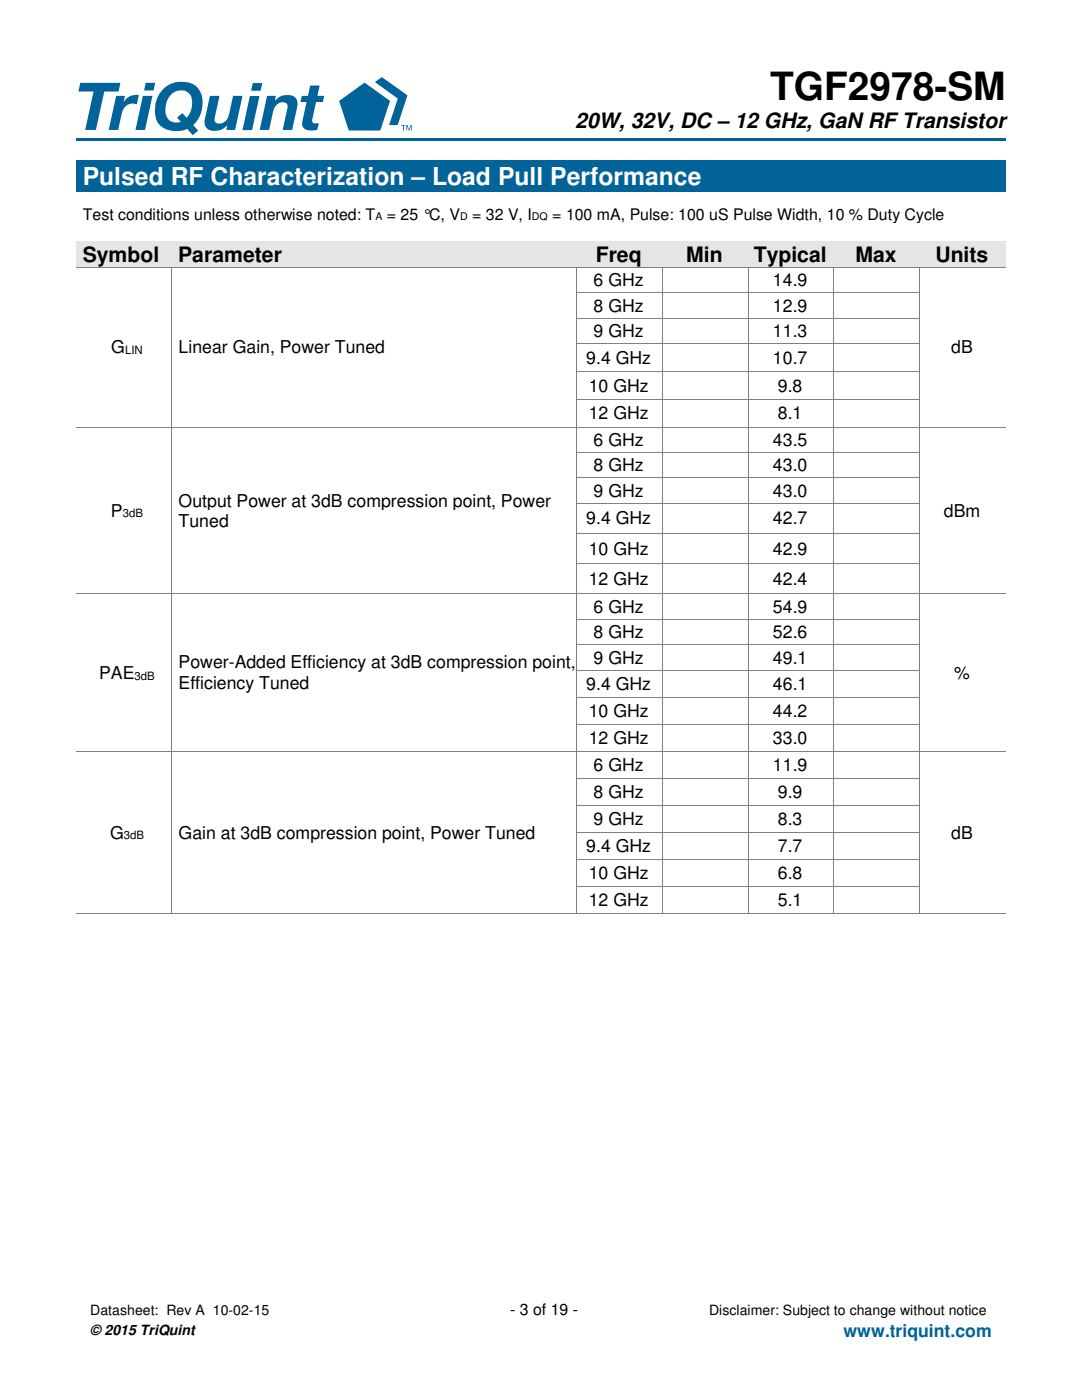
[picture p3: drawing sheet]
<svg xmlns="http://www.w3.org/2000/svg" width="216mm" height="279mm" viewBox="0 0 216 279" stroke-linecap="round" stroke-linejoin="round" font-family="sans-serif">
<g fill="#00639a">
<path d="M80.1 25h.8v.1h-.3v1h-.2v-1h-.3z" fill-rule="evenodd"/>
<path d="M81.1 25h.2l.3 .9 .3-.9h.2v1.1h-.1v-1l-.3 1h-.1l-.4-1v1h-.1z" fill-rule="evenodd"/>
<path d="M67.7 20.2l5-3.7 5.1 3.7-1.9 5.9h-6.3z" fill-rule="evenodd"/>
<path d="M74.8 16.4l1.4-1 5.1 3.6-1.9 6h-1.8l1.8-5.3z" fill-rule="evenodd"/>
<path d="M16 16.5h8l-.3 1.8h-2.9l-1.7 7.6h-2.1l1.7-7.6h-3.1z" fill-rule="evenodd"/>
<path d="M23.2 19.1h1.7l-.2 1.3 .4-.6a2.79 2.79 0 0 1 2.6-.8l-.4 1.8a2.22 2.22 0 0 0-3 1.9l-.7 3.2h-1.9z" fill-rule="evenodd"/>
<path d="M41.9 19.1h1.9l-1 4.5a.97 .97 0 0 0 .5 1 .97 .97 0 0 0 1 0 2.36 2.36 0 0 0 1.5-2.2l.7-3.3h1.9l-1.5 6.8h-1.8l.3-.9-.3 .2a2.94 2.94 0 0 1-4 .2 2.18 2.18 0 0 1-.2-1.6z" fill-rule="evenodd"/>
<path d="M53.3 19.1h1.8l-.3 1 .3-.2a2.93 2.93 0 0 1 4-.3 2.3 2.3 0 0 1 .2 1.7l-1 4.6h-1.9l1-4.5a1.06 1.06 0 0 0-.6-.9 1.06 1.06 0 0 0-1.2 .1 2.62 2.62 0 0 0-1.2 2.1l-.7 3.2h-1.9z" fill-rule="evenodd"/>
<path d="M29.1 16.5h1.9l-.4 1.6h-1.9z" fill-rule="evenodd"/>
<path d="M28.5 19.1h1.9l-1.5 6.8h-1.9z" fill-rule="evenodd"/>
<path d="M50.4 16.6h1.9l-.3 1.5h-1.9z" fill-rule="evenodd"/>
<path d="M49.9 19.2h1.9l-1.5 6.8h-1.9z" fill-rule="evenodd"/>
<path d="M32.5 17.9a5.1 5.1 0 0 1 7-.3 5.8 5.8 0 0 1-1 7.4l1 1.1-1 .9-1.1-1.3a5.3 5.3 0 0 1-5.7-.9 5.9 5.9 0 0 1 .8-6.9z" fill-rule="evenodd"/>
</g>
<path d="M34.3 18.7a2.34 2.34 0 0 1 2.4-.6 2.34 2.34 0 0 1 1.6 2 4.3 4.3 0 0 1-1.1 3.4l-.8-.9-1.1 .9 .8 .8a2.17 2.17 0 0 1-3.1-2.1 4.4 4.4 0 0 1 1.3-3.5z" fill-rule="evenodd" fill="#fff"/>
<g fill="#00639a">
<path d="M61.9 17.1h1.9l-.5 2h1.4l-.3 1.3h-1.3l-.8 3.5a.67 .67 0 0 0 .3 .7 .67 .67 0 0 0 .7 0h.3l-.3 1.3a2.94 2.94 0 0 1-2.8-.4l-.2-.9 .9-4.2h-1.3l.3-1.3h1.2z" fill-rule="evenodd"/>
<path d="M15.3 27.7h185.4v.5h-185.4z" fill-rule="evenodd"/>
<path d="M15.3 27.7h185.4v.5h-185.4z" fill-rule="evenodd"/>
</g>
<g fill="#00639a">
<path d="M15.2 32h185.5v6.4h-185.5z"/>
<path d="M15.2 32.3h185.5v5.7h-185.5z"/>
</g>
<g fill="#fff">
<path d="M15.2 38.4h185.5v2.5h-185.5z"/>
<path d="M15.2 40.9h185.5v7.3h-185.5z"/>
<path d="M15.2 40.9h185.5v3.6h-185.5z"/>
<path d="M15.2 44.5h185.5v3.7h-185.5z"/>
</g>
<g fill="#e5e5e5">
<path d="M15.2 48.2h19.1v5.1h-19.1z"/>
<path d="M15.2 48.3h19.1v4.9h-19.1z"/>
<path d="M34.3 48.2h80.8v5.1h-80.8z"/>
<path d="M34.3 48.3h80.8v4.9h-80.8z"/>
<path d="M115.1 48.2h17.1v5.1h-17.1z"/>
<path d="M115.1 48.3h17.1v4.9h-17.1z"/>
<path d="M132.2 48.2h17.1v5.1h-17.1z"/>
<path d="M132.2 48.3h17.1v4.9h-17.1z"/>
<path d="M149.3 48.2h17.1v5.1h-17.1z"/>
<path d="M149.3 48.3h17.1v4.9h-17.1z"/>
<path d="M166.4 48.2h17.1v5.1h-17.1z"/>
<path d="M166.4 48.3h17.1v4.9h-17.1z"/>
<path d="M183.5 48.2h17.2v5.1h-17.2z"/>
<path d="M183.5 48.3h17.2v4.9h-17.2z"/>
</g>
<g fill="#fff">
<path d="M15.2 53.4h19v31.8h-19z"/>
<path d="M15.2 67.3h19v4h-19z"/>
<path d="M34.4 53.4h80.6v31.8h-80.6z"/>
<path d="M34.4 67.3h80.6v4h-80.6z"/>
<path d="M115.1 53.4h17v5h-17z"/>
<path d="M115.1 53.9h17v4h-17z"/>
<path d="M132.2 53.4h17v5h-17z"/>
<path d="M132.2 53.9h17v4h-17z"/>
<path d="M149.4 53.4h16.9v5h-16.9z"/>
<path d="M149.4 53.9h16.9v4h-16.9z"/>
<path d="M166.5 53.4h17v5h-17z"/>
<path d="M166.5 53.9h17v4h-17z"/>
<path d="M183.6 53.4h17.1v31.8h-17.1z"/>
<path d="M183.6 67.3h17.1v4h-17.1z"/>
</g>
<path d="M15.2 53.4h19" fill="none" stroke="#808080" stroke-width=".2"/>
<g fill="#808080">
<path d="M34.2 53.3h.2v.1h-.2z"/>
<path d="M34.4 53.3h.1v.1h-.1z"/>
</g>
<path d="M34.5 53.4h80.5" fill="none" stroke="#808080" stroke-width=".2"/>
<g fill="#808080">
<path d="M115 53.3h.1v.1h-.1z"/>
<path d="M115.1 53.3h.2v.1h-.2z"/>
</g>
<path d="M115.3 53.4h16.8" fill="none" stroke="#808080" stroke-width=".2"/>
<g fill="#808080">
<path d="M132.1 53.3h.1v.1h-.1z"/>
<path d="M132.2 53.3h.2v.1h-.2z"/>
</g>
<path d="M132.4 53.4h16.8" fill="none" stroke="#808080" stroke-width=".2"/>
<g fill="#808080">
<path d="M149.2 53.3h.2v.1h-.2z"/>
<path d="M149.4 53.3h.1v.1h-.1z"/>
</g>
<path d="M149.5 53.4h16.8" fill="none" stroke="#808080" stroke-width=".2"/>
<g fill="#808080">
<path d="M166.3 53.3h.2v.1h-.2z"/>
<path d="M166.5 53.3h.2v.1h-.2z"/>
</g>
<path d="M166.7 53.4h16.8" fill="none" stroke="#808080" stroke-width=".2"/>
<g fill="#808080">
<path d="M183.5 53.3h.1v.1h-.1z"/>
<path d="M183.6 53.3h.2v.1h-.2z"/>
</g>
<path d="M34.3 53.4v5M115.1 53.4v5M132.2 53.4v5M149.3 53.4v5M166.4 53.4v5M183.5 53.4v5M183.8 53.4h16.9" fill="none" stroke="#808080" stroke-width=".2"/>
<g fill="#fff">
<path d="M115.1 58.5h17v4.9h-17z"/>
<path d="M115.1 58.9h17v4.1h-17z"/>
<path d="M132.2 58.5h17v4.9h-17z"/>
<path d="M132.2 58.9h17v4.1h-17z"/>
<path d="M149.4 58.5h16.9v4.9h-16.9z"/>
<path d="M149.4 58.9h16.9v4.1h-16.9z"/>
<path d="M166.5 58.5h17v4.9h-17z"/>
<path d="M166.5 58.9h17v4.1h-17z"/>
</g>
<g fill="#808080">
<path d="M34.2 58.4h.2v.1h-.2z"/>
<path d="M115 58.4h.1v.1h-.1z"/>
</g>
<path d="M115.1 58.4h17" fill="none" stroke="#808080" stroke-width=".2"/>
<path d="M132.1 58.4h.1v.1h-.1z" fill="#808080"/>
<path d="M132.2 58.4h17" fill="none" stroke="#808080" stroke-width=".2"/>
<path d="M149.2 58.4h.2v.1h-.2z" fill="#808080"/>
<path d="M149.4 58.4h16.9" fill="none" stroke="#808080" stroke-width=".2"/>
<path d="M166.3 58.4h.2v.1h-.2z" fill="#808080"/>
<path d="M166.5 58.4h17" fill="none" stroke="#808080" stroke-width=".2"/>
<path d="M183.5 58.4h.1v.1h-.1z" fill="#808080"/>
<path d="M34.3 58.5v4.9M115.1 58.5v4.9M132.2 58.5v4.9M149.3 58.5v4.9M166.4 58.5v4.9M183.5 58.5v4.9" fill="none" stroke="#808080" stroke-width=".2"/>
<g fill="#fff">
<path d="M115.1 63.6h17v4.9h-17z"/>
<path d="M115.1 64h17v4.1h-17z"/>
<path d="M132.2 63.6h17v4.9h-17z"/>
<path d="M132.2 64h17v4.1h-17z"/>
<path d="M149.4 63.6h16.9v4.9h-16.9z"/>
<path d="M149.4 64h16.9v4.1h-16.9z"/>
<path d="M166.5 63.6h17v4.9h-17z"/>
<path d="M166.5 64h17v4.1h-17z"/>
</g>
<g fill="#808080">
<path d="M34.2 63.4h.2v.2h-.2z"/>
<path d="M115 63.4h.1v.2h-.1z"/>
</g>
<path d="M115.1 63.5h17" fill="none" stroke="#808080" stroke-width=".2"/>
<path d="M132.1 63.4h.1v.2h-.1z" fill="#808080"/>
<path d="M132.2 63.5h17" fill="none" stroke="#808080" stroke-width=".2"/>
<path d="M149.2 63.4h.2v.2h-.2z" fill="#808080"/>
<path d="M149.4 63.5h16.9" fill="none" stroke="#808080" stroke-width=".2"/>
<path d="M166.3 63.4h.2v.2h-.2z" fill="#808080"/>
<path d="M166.5 63.5h17" fill="none" stroke="#808080" stroke-width=".2"/>
<path d="M183.5 63.4h.1v.2h-.1z" fill="#808080"/>
<path d="M34.3 63.6v4.9M115.1 63.6v4.9M132.2 63.6v4.9M149.3 63.6v4.9M166.4 63.6v4.9M183.5 63.6v4.9" fill="none" stroke="#808080" stroke-width=".2"/>
<g fill="#fff">
<path d="M115.1 68.7h17v5.4h-17z"/>
<path d="M115.1 69.3h17v4.1h-17z"/>
<path d="M132.2 68.7h17v5.4h-17z"/>
<path d="M132.2 69.3h17v4.1h-17z"/>
<path d="M149.4 68.7h16.9v5.4h-16.9z"/>
<path d="M149.4 69.3h16.9v4.1h-16.9z"/>
<path d="M166.5 68.7h17v5.4h-17z"/>
<path d="M166.5 69.3h17v4.1h-17z"/>
</g>
<g fill="#808080">
<path d="M34.2 68.5h.2v.2h-.2z"/>
<path d="M115 68.5h.1v.2h-.1z"/>
</g>
<path d="M115.1 68.6h17" fill="none" stroke="#808080" stroke-width=".2"/>
<path d="M132.1 68.5h.1v.2h-.1z" fill="#808080"/>
<path d="M132.2 68.6h17" fill="none" stroke="#808080" stroke-width=".2"/>
<path d="M149.2 68.5h.2v.2h-.2z" fill="#808080"/>
<path d="M149.4 68.6h16.9" fill="none" stroke="#808080" stroke-width=".2"/>
<path d="M166.3 68.5h.2v.2h-.2z" fill="#808080"/>
<path d="M166.5 68.6h17" fill="none" stroke="#808080" stroke-width=".2"/>
<path d="M183.5 68.5h.1v.2h-.1z" fill="#808080"/>
<path d="M34.3 68.7v5.4M115.1 68.7v5.4M132.2 68.7v5.4M149.3 68.7v5.4M166.4 68.7v5.4M183.5 68.7v5.4" fill="none" stroke="#808080" stroke-width=".2"/>
<g fill="#fff">
<path d="M115.1 74.2h17v5.4h-17z"/>
<path d="M115.1 74.9h17v4.1h-17z"/>
<path d="M132.2 74.2h17v5.4h-17z"/>
<path d="M132.2 74.9h17v4.1h-17z"/>
<path d="M149.4 74.2h16.9v5.4h-16.9z"/>
<path d="M149.4 74.9h16.9v4.1h-16.9z"/>
<path d="M166.5 74.2h17v5.4h-17z"/>
<path d="M166.5 74.9h17v4.1h-17z"/>
</g>
<g fill="#808080">
<path d="M34.2 74.1h.2v.1h-.2z"/>
<path d="M115 74.1h.1v.1h-.1z"/>
</g>
<path d="M115.1 74.1h17" fill="none" stroke="#808080" stroke-width=".2"/>
<path d="M132.1 74.1h.1v.1h-.1z" fill="#808080"/>
<path d="M132.2 74.1h17" fill="none" stroke="#808080" stroke-width=".2"/>
<path d="M149.2 74.1h.2v.1h-.2z" fill="#808080"/>
<path d="M149.4 74.1h16.9" fill="none" stroke="#808080" stroke-width=".2"/>
<path d="M166.3 74.1h.2v.1h-.2z" fill="#808080"/>
<path d="M166.5 74.1h17" fill="none" stroke="#808080" stroke-width=".2"/>
<path d="M183.5 74.1h.1v.1h-.1z" fill="#808080"/>
<path d="M34.3 74.2v5.4M115.1 74.2v5.4M132.2 74.2v5.4M149.3 74.2v5.4M166.4 74.2v5.4M183.5 74.2v5.4" fill="none" stroke="#808080" stroke-width=".2"/>
<g fill="#fff">
<path d="M115.1 79.8h17v5.4h-17z"/>
<path d="M115.1 80.5h17v4h-17z"/>
<path d="M132.2 79.8h17v5.4h-17z"/>
<path d="M132.2 80.5h17v4h-17z"/>
<path d="M149.4 79.8h16.9v5.4h-16.9z"/>
<path d="M149.4 80.5h16.9v4h-16.9z"/>
<path d="M166.5 79.8h17v5.4h-17z"/>
<path d="M166.5 80.5h17v4h-17z"/>
</g>
<g fill="#808080">
<path d="M34.2 79.6h.2v.2h-.2z"/>
<path d="M115 79.6h.1v.2h-.1z"/>
</g>
<path d="M115.1 79.7h17" fill="none" stroke="#808080" stroke-width=".2"/>
<path d="M132.1 79.6h.1v.2h-.1z" fill="#808080"/>
<path d="M132.2 79.7h17" fill="none" stroke="#808080" stroke-width=".2"/>
<path d="M149.2 79.6h.2v.2h-.2z" fill="#808080"/>
<path d="M149.4 79.7h16.9" fill="none" stroke="#808080" stroke-width=".2"/>
<path d="M166.3 79.6h.2v.2h-.2z" fill="#808080"/>
<path d="M166.5 79.7h17" fill="none" stroke="#808080" stroke-width=".2"/>
<path d="M183.5 79.6h.1v.2h-.1z" fill="#808080"/>
<path d="M34.3 79.8v5.4M115.1 79.8v5.4M132.2 79.8v5.4M149.3 79.8v5.4M166.4 79.8v5.4M183.5 79.8v5.4" fill="none" stroke="#808080" stroke-width=".2"/>
<g fill="#fff">
<path d="M15.2 85.3h19v33.1h-19z"/>
<path d="M15.2 99.8h19v4.1h-19z"/>
<path d="M34.4 85.3h80.6v33.1h-80.6z"/>
<path d="M34.4 97.8h80.6v4.1h-80.6z"/>
<path d="M34.4 101.9h80.6v4h-80.6z"/>
<path d="M115.1 85.3h17v4.9h-17z"/>
<path d="M115.1 85.8h17v4h-17z"/>
<path d="M132.2 85.3h17v4.9h-17z"/>
<path d="M132.2 85.8h17v4h-17z"/>
<path d="M149.4 85.3h16.9v4.9h-16.9z"/>
<path d="M149.4 85.8h16.9v4h-16.9z"/>
<path d="M166.5 85.3h17v4.9h-17z"/>
<path d="M166.5 85.8h17v4h-17z"/>
<path d="M183.6 85.3h17.1v33.1h-17.1z"/>
<path d="M183.6 99.8h17.1v4.1h-17.1z"/>
</g>
<path d="M15.2 85.3h19" fill="none" stroke="#808080" stroke-width=".2"/>
<path d="M34.2 85.2h.2v.1h-.2z" fill="#808080"/>
<path d="M34.4 85.3h80.6" fill="none" stroke="#808080" stroke-width=".2"/>
<path d="M115 85.2h.1v.1h-.1z" fill="#808080"/>
<path d="M115.1 85.3h17" fill="none" stroke="#808080" stroke-width=".2"/>
<path d="M132.1 85.2h.1v.1h-.1z" fill="#808080"/>
<path d="M132.2 85.3h17" fill="none" stroke="#808080" stroke-width=".2"/>
<path d="M149.2 85.2h.2v.1h-.2z" fill="#808080"/>
<path d="M149.4 85.3h16.9" fill="none" stroke="#808080" stroke-width=".2"/>
<path d="M166.3 85.2h.2v.1h-.2z" fill="#808080"/>
<path d="M166.5 85.3h17" fill="none" stroke="#808080" stroke-width=".2"/>
<path d="M183.5 85.2h.1v.1h-.1z" fill="#808080"/>
<path d="M34.3 85.3v4.9M115.1 85.3v4.9M132.2 85.3v4.9M149.3 85.3v4.9M166.4 85.3v4.9M183.5 85.3v4.9M183.6 85.3h17.1" fill="none" stroke="#808080" stroke-width=".2"/>
<g fill="#fff">
<path d="M115.1 90.4h17v4.9h-17z"/>
<path d="M115.1 90.8h17v4.1h-17z"/>
<path d="M132.2 90.4h17v4.9h-17z"/>
<path d="M132.2 90.8h17v4.1h-17z"/>
<path d="M149.4 90.4h16.9v4.9h-16.9z"/>
<path d="M149.4 90.8h16.9v4.1h-16.9z"/>
<path d="M166.5 90.4h17v4.9h-17z"/>
<path d="M166.5 90.8h17v4.1h-17z"/>
</g>
<g fill="#808080">
<path d="M34.2 90.2h.2v.2h-.2z"/>
<path d="M115 90.2h.1v.2h-.1z"/>
</g>
<path d="M115.1 90.3h17" fill="none" stroke="#808080" stroke-width=".2"/>
<path d="M132.1 90.2h.1v.2h-.1z" fill="#808080"/>
<path d="M132.2 90.3h17" fill="none" stroke="#808080" stroke-width=".2"/>
<path d="M149.2 90.2h.2v.2h-.2z" fill="#808080"/>
<path d="M149.4 90.3h16.9" fill="none" stroke="#808080" stroke-width=".2"/>
<path d="M166.3 90.2h.2v.2h-.2z" fill="#808080"/>
<path d="M166.5 90.3h17" fill="none" stroke="#808080" stroke-width=".2"/>
<path d="M183.5 90.2h.1v.2h-.1z" fill="#808080"/>
<path d="M34.3 90.4v4.9M115.1 90.4v4.9M132.2 90.4v4.9M149.3 90.4v4.9M166.4 90.4v4.9M183.5 90.4v4.9" fill="none" stroke="#808080" stroke-width=".2"/>
<g fill="#fff">
<path d="M115.1 95.4h17v4.9h-17z"/>
<path d="M115.1 95.8h17v4.1h-17z"/>
<path d="M132.2 95.4h17v4.9h-17z"/>
<path d="M132.2 95.8h17v4.1h-17z"/>
<path d="M149.4 95.4h16.9v4.9h-16.9z"/>
<path d="M149.4 95.8h16.9v4.1h-16.9z"/>
<path d="M166.5 95.4h17v4.9h-17z"/>
<path d="M166.5 95.8h17v4.1h-17z"/>
</g>
<g fill="#808080">
<path d="M34.2 95.3h.2v.1h-.2z"/>
<path d="M115 95.3h.1v.1h-.1z"/>
</g>
<path d="M115.1 95.4h17" fill="none" stroke="#808080" stroke-width=".2"/>
<path d="M132.1 95.3h.1v.1h-.1z" fill="#808080"/>
<path d="M132.2 95.4h17" fill="none" stroke="#808080" stroke-width=".2"/>
<path d="M149.2 95.3h.2v.1h-.2z" fill="#808080"/>
<path d="M149.4 95.4h16.9" fill="none" stroke="#808080" stroke-width=".2"/>
<path d="M166.3 95.3h.2v.1h-.2z" fill="#808080"/>
<path d="M166.5 95.4h17" fill="none" stroke="#808080" stroke-width=".2"/>
<path d="M183.5 95.3h.1v.1h-.1z" fill="#808080"/>
<path d="M34.3 95.4v4.9M115.1 95.4v4.9M132.2 95.4v4.9M149.3 95.4v4.9M166.4 95.4v4.9M183.5 95.4v4.9" fill="none" stroke="#808080" stroke-width=".2"/>
<g fill="#fff">
<path d="M115.1 100.5h17v5.8h-17z"/>
<path d="M115.1 101.4h17v4.1h-17z"/>
<path d="M132.2 100.5h17v5.8h-17z"/>
<path d="M132.2 101.4h17v4.1h-17z"/>
<path d="M149.4 100.5h16.9v5.8h-16.9z"/>
<path d="M149.4 101.4h16.9v4.1h-16.9z"/>
<path d="M166.5 100.5h17v5.8h-17z"/>
<path d="M166.5 101.4h17v4.1h-17z"/>
</g>
<g fill="#808080">
<path d="M34.2 100.3h.2v.2h-.2z"/>
<path d="M115 100.3h.1v.2h-.1z"/>
</g>
<path d="M115.1 100.4h17" fill="none" stroke="#808080" stroke-width=".2"/>
<path d="M132.1 100.3h.1v.2h-.1z" fill="#808080"/>
<path d="M132.2 100.4h17" fill="none" stroke="#808080" stroke-width=".2"/>
<path d="M149.2 100.3h.2v.2h-.2z" fill="#808080"/>
<path d="M149.4 100.4h16.9" fill="none" stroke="#808080" stroke-width=".2"/>
<path d="M166.3 100.3h.2v.2h-.2z" fill="#808080"/>
<path d="M166.5 100.4h17" fill="none" stroke="#808080" stroke-width=".2"/>
<path d="M183.5 100.3h.1v.2h-.1z" fill="#808080"/>
<path d="M34.3 100.5v5.8M115.1 100.5v5.8M132.2 100.5v5.8M149.3 100.5v5.8M166.4 100.5v5.8M183.5 100.5v5.8" fill="none" stroke="#808080" stroke-width=".2"/>
<g fill="#fff">
<path d="M115.1 106.5h17v5.9h-17z"/>
<path d="M115.1 107.4h17v4.1h-17z"/>
<path d="M132.2 106.5h17v5.9h-17z"/>
<path d="M132.2 107.4h17v4.1h-17z"/>
<path d="M149.4 106.5h16.9v5.9h-16.9z"/>
<path d="M149.4 107.4h16.9v4.1h-16.9z"/>
<path d="M166.5 106.5h17v5.9h-17z"/>
<path d="M166.5 107.4h17v4.1h-17z"/>
</g>
<g fill="#808080">
<path d="M34.2 106.3h.2v.2h-.2z"/>
<path d="M115 106.3h.1v.2h-.1z"/>
</g>
<path d="M115.1 106.4h17" fill="none" stroke="#808080" stroke-width=".2"/>
<path d="M132.1 106.3h.1v.2h-.1z" fill="#808080"/>
<path d="M132.2 106.4h17" fill="none" stroke="#808080" stroke-width=".2"/>
<path d="M149.2 106.3h.2v.2h-.2z" fill="#808080"/>
<path d="M149.4 106.4h16.9" fill="none" stroke="#808080" stroke-width=".2"/>
<path d="M166.3 106.3h.2v.2h-.2z" fill="#808080"/>
<path d="M166.5 106.4h17" fill="none" stroke="#808080" stroke-width=".2"/>
<path d="M183.5 106.3h.1v.2h-.1z" fill="#808080"/>
<path d="M34.3 106.5v5.9M115.1 106.5v5.9M132.2 106.5v5.9M149.3 106.5v5.9M166.4 106.5v5.9M183.5 106.5v5.9" fill="none" stroke="#808080" stroke-width=".2"/>
<g fill="#fff">
<path d="M115.1 112.5h17v5.9h-17z"/>
<path d="M115.1 113.5h17v4h-17z"/>
<path d="M132.2 112.5h17v5.9h-17z"/>
<path d="M132.2 113.5h17v4h-17z"/>
<path d="M149.4 112.5h16.9v5.9h-16.9z"/>
<path d="M149.4 113.5h16.9v4h-16.9z"/>
<path d="M166.5 112.5h17v5.9h-17z"/>
<path d="M166.5 113.5h17v4h-17z"/>
</g>
<g fill="#808080">
<path d="M34.2 112.4h.2v.1h-.2z"/>
<path d="M115 112.4h.1v.1h-.1z"/>
</g>
<path d="M115.1 112.5h17" fill="none" stroke="#808080" stroke-width=".2"/>
<path d="M132.1 112.4h.1v.1h-.1z" fill="#808080"/>
<path d="M132.2 112.5h17" fill="none" stroke="#808080" stroke-width=".2"/>
<path d="M149.2 112.4h.2v.1h-.2z" fill="#808080"/>
<path d="M149.4 112.5h16.9" fill="none" stroke="#808080" stroke-width=".2"/>
<path d="M166.3 112.4h.2v.1h-.2z" fill="#808080"/>
<path d="M166.5 112.5h17" fill="none" stroke="#808080" stroke-width=".2"/>
<path d="M183.5 112.4h.1v.1h-.1z" fill="#808080"/>
<path d="M34.3 112.5v5.9M115.1 112.5v5.9M132.2 112.5v5.9M149.3 112.5v5.9M166.4 112.5v5.9M183.5 112.5v5.9" fill="none" stroke="#808080" stroke-width=".2"/>
<g fill="#fff">
<path d="M15.2 118.6h19v31.2h-19z"/>
<path d="M15.2 132.2h19v4h-19z"/>
<path d="M34.4 118.6h80.6v31.2h-80.6z"/>
<path d="M34.4 130.2h80.6v4h-80.6z"/>
<path d="M34.4 134.2h80.6v4.1h-80.6z"/>
<path d="M115.1 118.6h17v4.9h-17z"/>
<path d="M115.1 119h17v4.1h-17z"/>
<path d="M132.2 118.6h17v4.9h-17z"/>
<path d="M132.2 119h17v4.1h-17z"/>
<path d="M149.4 118.6h16.9v4.9h-16.9z"/>
<path d="M149.4 119h16.9v4.1h-16.9z"/>
<path d="M166.5 118.6h17v4.9h-17z"/>
<path d="M166.5 119h17v4.1h-17z"/>
<path d="M183.6 118.6h17.1v31.2h-17.1z"/>
<path d="M183.6 132.2h17.1v4h-17.1z"/>
</g>
<path d="M15.2 118.5h19" fill="none" stroke="#808080" stroke-width=".2"/>
<path d="M34.2 118.4h.2v.2h-.2z" fill="#808080"/>
<path d="M34.4 118.5h80.6" fill="none" stroke="#808080" stroke-width=".2"/>
<path d="M115 118.4h.1v.2h-.1z" fill="#808080"/>
<path d="M115.1 118.5h17" fill="none" stroke="#808080" stroke-width=".2"/>
<path d="M132.1 118.4h.1v.2h-.1z" fill="#808080"/>
<path d="M132.2 118.5h17" fill="none" stroke="#808080" stroke-width=".2"/>
<path d="M149.2 118.4h.2v.2h-.2z" fill="#808080"/>
<path d="M149.4 118.5h16.9" fill="none" stroke="#808080" stroke-width=".2"/>
<path d="M166.3 118.4h.2v.2h-.2z" fill="#808080"/>
<path d="M166.5 118.5h17" fill="none" stroke="#808080" stroke-width=".2"/>
<path d="M183.5 118.4h.1v.2h-.1z" fill="#808080"/>
<path d="M34.3 118.6v4.9M115.1 118.6v4.9M132.2 118.6v4.9M149.3 118.6v4.9M166.4 118.6v4.9M183.5 118.6v4.9M183.6 118.5h17.1" fill="none" stroke="#808080" stroke-width=".2"/>
<g fill="#fff">
<path d="M115.1 123.7h17v4.9h-17z"/>
<path d="M115.1 124.1h17v4h-17z"/>
<path d="M132.2 123.7h17v4.9h-17z"/>
<path d="M132.2 124.1h17v4h-17z"/>
<path d="M149.4 123.7h16.9v4.9h-16.9z"/>
<path d="M149.4 124.1h16.9v4h-16.9z"/>
<path d="M166.5 123.7h17v4.9h-17z"/>
<path d="M166.5 124.1h17v4h-17z"/>
</g>
<g fill="#808080">
<path d="M34.2 123.5h.2v.2h-.2z"/>
<path d="M115 123.5h.1v.2h-.1z"/>
</g>
<path d="M115.1 123.6h17" fill="none" stroke="#808080" stroke-width=".2"/>
<path d="M132.1 123.5h.1v.2h-.1z" fill="#808080"/>
<path d="M132.2 123.6h17" fill="none" stroke="#808080" stroke-width=".2"/>
<path d="M149.2 123.5h.2v.2h-.2z" fill="#808080"/>
<path d="M149.4 123.6h16.9" fill="none" stroke="#808080" stroke-width=".2"/>
<path d="M166.3 123.5h.2v.2h-.2z" fill="#808080"/>
<path d="M166.5 123.6h17" fill="none" stroke="#808080" stroke-width=".2"/>
<path d="M183.5 123.5h.1v.2h-.1z" fill="#808080"/>
<path d="M34.3 123.7v4.9M115.1 123.7v4.9M132.2 123.7v4.9M149.3 123.7v4.9M166.4 123.7v4.9M183.5 123.7v4.9" fill="none" stroke="#808080" stroke-width=".2"/>
<g fill="#fff">
<path d="M115.1 128.7h17v4.9h-17z"/>
<path d="M115.1 129.2h17v4h-17z"/>
<path d="M132.2 128.7h17v4.9h-17z"/>
<path d="M132.2 129.2h17v4h-17z"/>
<path d="M149.4 128.7h16.9v4.9h-16.9z"/>
<path d="M149.4 129.2h16.9v4h-16.9z"/>
<path d="M166.5 128.7h17v4.9h-17z"/>
<path d="M166.5 129.2h17v4h-17z"/>
</g>
<g fill="#808080">
<path d="M34.2 128.6h.2v.1h-.2z"/>
<path d="M115 128.6h.1v.1h-.1z"/>
</g>
<path d="M115.1 128.7h17" fill="none" stroke="#808080" stroke-width=".2"/>
<path d="M132.1 128.6h.1v.1h-.1z" fill="#808080"/>
<path d="M132.2 128.7h17" fill="none" stroke="#808080" stroke-width=".2"/>
<path d="M149.2 128.6h.2v.1h-.2z" fill="#808080"/>
<path d="M149.4 128.7h16.9" fill="none" stroke="#808080" stroke-width=".2"/>
<path d="M166.3 128.6h.2v.1h-.2z" fill="#808080"/>
<path d="M166.5 128.7h17" fill="none" stroke="#808080" stroke-width=".2"/>
<path d="M183.5 128.6h.1v.1h-.1z" fill="#808080"/>
<path d="M34.3 128.7v4.9M115.1 128.7v4.9M132.2 128.7v4.9M149.3 128.7v4.9M166.4 128.7v4.9M183.5 128.7v4.9" fill="none" stroke="#808080" stroke-width=".2"/>
<g fill="#fff">
<path d="M115.1 133.8h17v5.2h-17z"/>
<path d="M115.1 134.4h17v4.1h-17z"/>
<path d="M132.2 133.8h17v5.2h-17z"/>
<path d="M132.2 134.4h17v4.1h-17z"/>
<path d="M149.4 133.8h16.9v5.2h-16.9z"/>
<path d="M149.4 134.4h16.9v4.1h-16.9z"/>
<path d="M166.5 133.8h17v5.2h-17z"/>
<path d="M166.5 134.4h17v4.1h-17z"/>
</g>
<g fill="#808080">
<path d="M34.2 133.6h.2v.2h-.2z"/>
<path d="M115 133.6h.1v.2h-.1z"/>
</g>
<path d="M115.1 133.7h17" fill="none" stroke="#808080" stroke-width=".2"/>
<path d="M132.1 133.6h.1v.2h-.1z" fill="#808080"/>
<path d="M132.2 133.7h17" fill="none" stroke="#808080" stroke-width=".2"/>
<path d="M149.2 133.6h.2v.2h-.2z" fill="#808080"/>
<path d="M149.4 133.7h16.9" fill="none" stroke="#808080" stroke-width=".2"/>
<path d="M166.3 133.6h.2v.2h-.2z" fill="#808080"/>
<path d="M166.5 133.7h17" fill="none" stroke="#808080" stroke-width=".2"/>
<path d="M183.5 133.6h.1v.2h-.1z" fill="#808080"/>
<path d="M34.3 133.8v5.2M115.1 133.8v5.2M132.2 133.8v5.2M149.3 133.8v5.2M166.4 133.8v5.2M183.5 133.8v5.2" fill="none" stroke="#808080" stroke-width=".2"/>
<g fill="#fff">
<path d="M115.1 139.2h17v5.2h-17z"/>
<path d="M115.1 139.8h17v4.1h-17z"/>
<path d="M132.2 139.2h17v5.2h-17z"/>
<path d="M132.2 139.8h17v4.1h-17z"/>
<path d="M149.4 139.2h16.9v5.2h-16.9z"/>
<path d="M149.4 139.8h16.9v4.1h-16.9z"/>
<path d="M166.5 139.2h17v5.2h-17z"/>
<path d="M166.5 139.8h17v4.1h-17z"/>
</g>
<g fill="#808080">
<path d="M34.2 139h.2v.2h-.2z"/>
<path d="M115 139h.1v.2h-.1z"/>
</g>
<path d="M115.1 139.1h17" fill="none" stroke="#808080" stroke-width=".2"/>
<path d="M132.1 139h.1v.2h-.1z" fill="#808080"/>
<path d="M132.2 139.1h17" fill="none" stroke="#808080" stroke-width=".2"/>
<path d="M149.2 139h.2v.2h-.2z" fill="#808080"/>
<path d="M149.4 139.1h16.9" fill="none" stroke="#808080" stroke-width=".2"/>
<path d="M166.3 139h.2v.2h-.2z" fill="#808080"/>
<path d="M166.5 139.1h17" fill="none" stroke="#808080" stroke-width=".2"/>
<path d="M183.5 139h.1v.2h-.1z" fill="#808080"/>
<path d="M34.3 139.2v5.2M115.1 139.2v5.2M132.2 139.2v5.2M149.3 139.2v5.2M166.4 139.2v5.2M183.5 139.2v5.2" fill="none" stroke="#808080" stroke-width=".2"/>
<g fill="#fff">
<path d="M115.1 144.6h17v5.2h-17z"/>
<path d="M115.1 145.2h17v4.1h-17z"/>
<path d="M132.2 144.6h17v5.2h-17z"/>
<path d="M132.2 145.2h17v4.1h-17z"/>
<path d="M149.4 144.6h16.9v5.2h-16.9z"/>
<path d="M149.4 145.2h16.9v4.1h-16.9z"/>
<path d="M166.5 144.6h17v5.2h-17z"/>
<path d="M166.5 145.2h17v4.1h-17z"/>
</g>
<g fill="#808080">
<path d="M34.2 144.4h.2v.2h-.2z"/>
<path d="M115 144.4h.1v.2h-.1z"/>
</g>
<path d="M115.1 144.5h17" fill="none" stroke="#808080" stroke-width=".2"/>
<path d="M132.1 144.4h.1v.2h-.1z" fill="#808080"/>
<path d="M132.2 144.5h17" fill="none" stroke="#808080" stroke-width=".2"/>
<path d="M149.2 144.4h.2v.2h-.2z" fill="#808080"/>
<path d="M149.4 144.5h16.9" fill="none" stroke="#808080" stroke-width=".2"/>
<path d="M166.3 144.4h.2v.2h-.2z" fill="#808080"/>
<path d="M166.5 144.5h17" fill="none" stroke="#808080" stroke-width=".2"/>
<path d="M183.5 144.4h.1v.2h-.1z" fill="#808080"/>
<path d="M34.3 144.6v5.2M115.1 144.6v5.2M132.2 144.6v5.2M149.3 144.6v5.2M166.4 144.6v5.2M183.5 144.6v5.2" fill="none" stroke="#808080" stroke-width=".2"/>
<g fill="#fff">
<path d="M15.2 150h19v32.2h-19z"/>
<path d="M15.2 164.1h19v4h-19z"/>
<path d="M34.4 150h80.6v32.2h-80.6z"/>
<path d="M34.4 164.1h80.6v4h-80.6z"/>
<path d="M115.1 150h17v5.2h-17z"/>
<path d="M115.1 150.6h17v4.1h-17z"/>
<path d="M132.2 150h17v5.2h-17z"/>
<path d="M132.2 150.6h17v4.1h-17z"/>
<path d="M149.4 150h16.9v5.2h-16.9z"/>
<path d="M149.4 150.6h16.9v4.1h-16.9z"/>
<path d="M166.5 150h17v5.2h-17z"/>
<path d="M166.5 150.6h17v4.1h-17z"/>
<path d="M183.6 150h17.1v32.2h-17.1z"/>
<path d="M183.6 164.1h17.1v4h-17.1z"/>
</g>
<path d="M15.2 149.9h19" fill="none" stroke="#808080" stroke-width=".2"/>
<path d="M34.2 149.8h.2v.2h-.2z" fill="#808080"/>
<path d="M34.4 149.9h80.6" fill="none" stroke="#808080" stroke-width=".2"/>
<path d="M115 149.8h.1v.2h-.1z" fill="#808080"/>
<path d="M115.1 149.9h17" fill="none" stroke="#808080" stroke-width=".2"/>
<path d="M132.1 149.8h.1v.2h-.1z" fill="#808080"/>
<path d="M132.2 149.9h17" fill="none" stroke="#808080" stroke-width=".2"/>
<path d="M149.2 149.8h.2v.2h-.2z" fill="#808080"/>
<path d="M149.4 149.9h16.9" fill="none" stroke="#808080" stroke-width=".2"/>
<path d="M166.3 149.8h.2v.2h-.2z" fill="#808080"/>
<path d="M166.5 149.9h17" fill="none" stroke="#808080" stroke-width=".2"/>
<path d="M183.5 149.8h.1v.2h-.1z" fill="#808080"/>
<path d="M34.3 150v5.2M115.1 150v5.2M132.2 150v5.2M149.3 150v5.2M166.4 150v5.2M183.5 150v5.2M183.6 149.9h17.1" fill="none" stroke="#808080" stroke-width=".2"/>
<g fill="#fff">
<path d="M115.1 155.4h17v5.2h-17z"/>
<path d="M115.1 156h17v4.1h-17z"/>
<path d="M132.2 155.4h17v5.2h-17z"/>
<path d="M132.2 156h17v4.1h-17z"/>
<path d="M149.4 155.4h16.9v5.2h-16.9z"/>
<path d="M149.4 156h16.9v4.1h-16.9z"/>
<path d="M166.5 155.4h17v5.2h-17z"/>
<path d="M166.5 156h17v4.1h-17z"/>
</g>
<g fill="#808080">
<path d="M34.2 155.2h.2v.2h-.2z"/>
<path d="M115 155.2h.1v.2h-.1z"/>
</g>
<path d="M115.1 155.3h17" fill="none" stroke="#808080" stroke-width=".2"/>
<path d="M132.1 155.2h.1v.2h-.1z" fill="#808080"/>
<path d="M132.2 155.3h17" fill="none" stroke="#808080" stroke-width=".2"/>
<path d="M149.2 155.2h.2v.2h-.2z" fill="#808080"/>
<path d="M149.4 155.3h16.9" fill="none" stroke="#808080" stroke-width=".2"/>
<path d="M166.3 155.2h.2v.2h-.2z" fill="#808080"/>
<path d="M166.5 155.3h17" fill="none" stroke="#808080" stroke-width=".2"/>
<path d="M183.5 155.2h.1v.2h-.1z" fill="#808080"/>
<path d="M34.3 155.4v5.2M115.1 155.4v5.2M132.2 155.4v5.2M149.3 155.4v5.2M166.4 155.4v5.2M183.5 155.4v5.2" fill="none" stroke="#808080" stroke-width=".2"/>
<g fill="#fff">
<path d="M115.1 160.8h17v5.2h-17z"/>
<path d="M115.1 161.4h17v4.1h-17z"/>
<path d="M132.2 160.8h17v5.2h-17z"/>
<path d="M132.2 161.4h17v4.1h-17z"/>
<path d="M149.4 160.8h16.9v5.2h-16.9z"/>
<path d="M149.4 161.4h16.9v4.1h-16.9z"/>
<path d="M166.5 160.8h17v5.2h-17z"/>
<path d="M166.5 161.4h17v4.1h-17z"/>
</g>
<g fill="#808080">
<path d="M34.2 160.6h.2v.2h-.2z"/>
<path d="M115 160.6h.1v.2h-.1z"/>
</g>
<path d="M115.1 160.7h17" fill="none" stroke="#808080" stroke-width=".2"/>
<path d="M132.1 160.6h.1v.2h-.1z" fill="#808080"/>
<path d="M132.2 160.7h17" fill="none" stroke="#808080" stroke-width=".2"/>
<path d="M149.2 160.6h.2v.2h-.2z" fill="#808080"/>
<path d="M149.4 160.7h16.9" fill="none" stroke="#808080" stroke-width=".2"/>
<path d="M166.3 160.6h.2v.2h-.2z" fill="#808080"/>
<path d="M166.5 160.7h17" fill="none" stroke="#808080" stroke-width=".2"/>
<path d="M183.5 160.6h.1v.2h-.1z" fill="#808080"/>
<path d="M34.3 160.8v5.2M115.1 160.8v5.2M132.2 160.8v5.2M149.3 160.8v5.2M166.4 160.8v5.2M183.5 160.8v5.2" fill="none" stroke="#808080" stroke-width=".2"/>
<g fill="#fff">
<path d="M115.1 166.2h17v5.2h-17z"/>
<path d="M115.1 166.8h17v4.1h-17z"/>
<path d="M132.2 166.2h17v5.2h-17z"/>
<path d="M132.2 166.8h17v4.1h-17z"/>
<path d="M149.4 166.2h16.9v5.2h-16.9z"/>
<path d="M149.4 166.8h16.9v4.1h-16.9z"/>
<path d="M166.5 166.2h17v5.2h-17z"/>
<path d="M166.5 166.8h17v4.1h-17z"/>
</g>
<g fill="#808080">
<path d="M34.2 166h.2v.2h-.2z"/>
<path d="M115 166h.1v.2h-.1z"/>
</g>
<path d="M115.1 166.1h17" fill="none" stroke="#808080" stroke-width=".2"/>
<path d="M132.1 166h.1v.2h-.1z" fill="#808080"/>
<path d="M132.2 166.1h17" fill="none" stroke="#808080" stroke-width=".2"/>
<path d="M149.2 166h.2v.2h-.2z" fill="#808080"/>
<path d="M149.4 166.1h16.9" fill="none" stroke="#808080" stroke-width=".2"/>
<path d="M166.3 166h.2v.2h-.2z" fill="#808080"/>
<path d="M166.5 166.1h17" fill="none" stroke="#808080" stroke-width=".2"/>
<path d="M183.5 166h.1v.2h-.1z" fill="#808080"/>
<path d="M34.3 166.2v5.2M115.1 166.2v5.2M132.2 166.2v5.2M149.3 166.2v5.2M166.4 166.2v5.2M183.5 166.2v5.2" fill="none" stroke="#808080" stroke-width=".2"/>
<g fill="#fff">
<path d="M115.1 171.6h17v5.2h-17z"/>
<path d="M115.1 172.2h17v4.1h-17z"/>
<path d="M132.2 171.6h17v5.2h-17z"/>
<path d="M132.2 172.2h17v4.1h-17z"/>
<path d="M149.4 171.6h16.9v5.2h-16.9z"/>
<path d="M149.4 172.2h16.9v4.1h-16.9z"/>
<path d="M166.5 171.6h17v5.2h-17z"/>
<path d="M166.5 172.2h17v4.1h-17z"/>
</g>
<g fill="#808080">
<path d="M34.2 171.4h.2v.2h-.2z"/>
<path d="M115 171.4h.1v.2h-.1z"/>
</g>
<path d="M115.1 171.5h17" fill="none" stroke="#808080" stroke-width=".2"/>
<path d="M132.1 171.4h.1v.2h-.1z" fill="#808080"/>
<path d="M132.2 171.5h17" fill="none" stroke="#808080" stroke-width=".2"/>
<path d="M149.2 171.4h.2v.2h-.2z" fill="#808080"/>
<path d="M149.4 171.5h16.9" fill="none" stroke="#808080" stroke-width=".2"/>
<path d="M166.3 171.4h.2v.2h-.2z" fill="#808080"/>
<path d="M166.5 171.5h17" fill="none" stroke="#808080" stroke-width=".2"/>
<path d="M183.5 171.4h.1v.2h-.1z" fill="#808080"/>
<path d="M34.3 171.6v5.2M115.1 171.6v5.2M132.2 171.6v5.2M149.3 171.6v5.2M166.4 171.6v5.2M183.5 171.6v5.2" fill="none" stroke="#808080" stroke-width=".2"/>
<g fill="#fff">
<path d="M115.1 177h17v5.2h-17z"/>
<path d="M115.1 177.6h17v4.1h-17z"/>
<path d="M132.2 177h17v5.2h-17z"/>
<path d="M132.2 177.6h17v4.1h-17z"/>
<path d="M149.4 177h16.9v5.2h-16.9z"/>
<path d="M149.4 177.6h16.9v4.1h-16.9z"/>
<path d="M166.5 177h17v5.2h-17z"/>
<path d="M166.5 177.6h17v4.1h-17z"/>
</g>
<g fill="#808080">
<path d="M34.2 176.8h.2v.2h-.2z"/>
<path d="M115 176.8h.1v.2h-.1z"/>
</g>
<path d="M115.1 176.9h17" fill="none" stroke="#808080" stroke-width=".2"/>
<path d="M132.1 176.8h.1v.2h-.1z" fill="#808080"/>
<path d="M132.2 176.9h17" fill="none" stroke="#808080" stroke-width=".2"/>
<path d="M149.2 176.8h.2v.2h-.2z" fill="#808080"/>
<path d="M149.4 176.9h16.9" fill="none" stroke="#808080" stroke-width=".2"/>
<path d="M166.3 176.8h.2v.2h-.2z" fill="#808080"/>
<path d="M166.5 176.9h17" fill="none" stroke="#808080" stroke-width=".2"/>
<path d="M183.5 176.8h.1v.2h-.1z" fill="#808080"/>
<path d="M34.3 177v5.2M15.2 182.3h19" fill="none" stroke="#808080" stroke-width=".2"/>
<path d="M34.2 182.2h.2v.2h-.2z" fill="#808080"/>
<path d="M115.1 177v5.2M34.4 182.3h80.6" fill="none" stroke="#808080" stroke-width=".2"/>
<path d="M115 182.2h.1v.2h-.1z" fill="#808080"/>
<path d="M132.2 177v5.2M115.1 182.3h17" fill="none" stroke="#808080" stroke-width=".2"/>
<path d="M132.1 182.2h.1v.2h-.1z" fill="#808080"/>
<path d="M149.3 177v5.2M132.2 182.3h17" fill="none" stroke="#808080" stroke-width=".2"/>
<path d="M149.2 182.2h.2v.2h-.2z" fill="#808080"/>
<path d="M166.4 177v5.2M149.4 182.3h16.9" fill="none" stroke="#808080" stroke-width=".2"/>
<path d="M166.3 182.2h.2v.2h-.2z" fill="#808080"/>
<path d="M183.5 177v5.2M166.5 182.3h17" fill="none" stroke="#808080" stroke-width=".2"/>
<path d="M183.5 182.2h.1v.2h-.1z" fill="#808080"/>
<path d="M183.6 182.3h17.1" fill="none" stroke="#808080" stroke-width=".2"/>
<text font-size="7.8" x="153.7" y="20">TGF2978-SM</text>
<text font-size="4.9" fill="#fff" x="16.5" y="36.9">Pulsed RF Characterization – Load Pull Performance</text>
<g font-size="4.2">
<text x="114.8" y="25.6">20W, 32V, DC – 12 GHz, GaN RF Transistor</text>
<text x="16.5" y="52.2">Symbol</text>
<text x="35.6" y="52.2">Parameter</text>
<text x="118.9" y="52.2">Freq</text>
<text x="136.9" y="52.2">Min</text>
<text x="150.4" y="52.2">Typical</text>
<text x="170.7" y="52.2">Max</text>
<text x="186.6" y="52.2">Units</text>
</g>
<g font-size="3.5">
<text x="118.4" y="57.1">6 GHz</text>
<text x="154.2" y="57.1">14.9</text>
<text x="118.4" y="62.2">8 GHz</text>
<text x="154.2" y="62.2">12.9</text>
<text x="22.2" y="70.5">G</text>
<text x="35.6" y="70.5">Linear Gain, Power Tuned</text>
<text x="118.4" y="67.3">9 GHz</text>
<text x="154.2" y="67.3">11.3</text>
<text x="189.8" y="70.5">dB</text>
<text x="117" y="72.6">9.4 GHz</text>
<text x="154.2" y="72.6">10.7</text>
<text x="117.5" y="78.2">10 GHz</text>
<text x="117.5" y="83.7">12 GHz</text>
<text x="155.2" y="78.2">9.8</text>
<text x="155.2" y="83.7">8.1</text>
<text x="118.4" y="89">6 GHz</text>
<text x="154.2" y="89">43.5</text>
<text x="118.4" y="94.1">8 GHz</text>
<text x="154.2" y="94.1">43.0</text>
<text x="35.6" y="101.1">Output Power at 3dB compression point, Power</text>
<text x="118.4" y="99.1">9 GHz</text>
<text x="154.2" y="99.1">43.0</text>
<text x="22.1" y="103.1">P</text>
<text x="35.6" y="105.1">Tuned</text>
<text x="117" y="104.6">9.4 GHz</text>
<text x="154.2" y="104.6">42.7</text>
<text x="188.3" y="103.1">dBm</text>
<text x="117.5" y="110.7">10 GHz</text>
<text x="154.2" y="110.7">42.9</text>
<text x="117.5" y="116.7">12 GHz</text>
<text x="154.2" y="116.7">42.4</text>
<text x="118.4" y="122.3">6 GHz</text>
<text x="154.2" y="122.3">54.9</text>
<text x="118.4" y="127.3">8 GHz</text>
<text x="154.2" y="127.3">52.6</text>
<text x="19.8" y="135.4">PAE</text>
<text x="35.6" y="133.4">Power-Added Efficiency at 3dB compression point,</text>
<text x="35.6" y="137.5">Efficiency Tuned</text>
<text x="117" y="137.7">9.4 GHz</text>
<text x="118.4" y="132.4">9 GHz</text>
<text x="154.2" y="132.4">49.1</text>
<text x="154.2" y="137.7">46.1</text>
<text x="190.4" y="135.4">%</text>
<text x="117.5" y="143.1">10 GHz</text>
<text x="154.2" y="143.1">44.2</text>
<text x="117.5" y="148.5">12 GHz</text>
<text x="154.2" y="148.5">33.0</text>
<text x="118.4" y="153.9">6 GHz</text>
<text x="154.2" y="153.9">11.9</text>
<text x="118.4" y="159.3">8 GHz</text>
<text x="155.2" y="159.3">9.9</text>
<text x="21.9" y="167.3">G</text>
<text x="35.6" y="167.3">Gain at 3dB compression point, Power Tuned</text>
<text x="118.4" y="164.7">9 GHz</text>
<text x="155.2" y="164.7">8.3</text>
<text x="189.8" y="167.3">dB</text>
<text x="117" y="170.1">9.4 GHz</text>
<text x="155.2" y="170.1">7.7</text>
<text x="117.5" y="175.5">10 GHz</text>
<text x="155.2" y="175.5">6.8</text>
<text x="117.5" y="180.8">12 GHz</text>
<text x="155.2" y="180.8">5.1</text>
</g>
<text font-size="3.5" fill="#00639a" x="168.3" y="266.7">www.triquint.com</text>
<g font-size="3.2">
<text x="16.5" y="43.8">Test conditions unless otherwise noted: T</text>
<text x="77.2" y="43.8">= 25 °C, V</text>
<text x="94.2" y="43.8">= 32 V, I</text>
<text x="110.2" y="43.8">= 100 mA, Pulse: 100 uS Pulse Width, 10 % Duty Cycle</text>
<text x="101.8" y="262.5">- 3 of 19 -</text>
</g>
<g font-size="2.8">
<text x="18" y="262.4">Datasheet: Rev A 10-02-15</text>
<text x="141.5" y="262.4">Disclaimer: Subject to change without notice</text>
<text x="18" y="266.5">© 2015 TriQuint</text>
</g>
<g font-size="2.3">
<text x="25" y="70.7">LIN</text>
<text x="24.5" y="103.3">3dB</text>
<text x="26.8" y="135.6">3dB</text>
<text x="24.7" y="167.5">3dB</text>
</g>
<g font-size="2.1">
<text x="74.9" y="44">A</text>
<text x="91.8" y="44">D</text>
<text x="106.2" y="44">DQ</text>
</g>
</svg>
